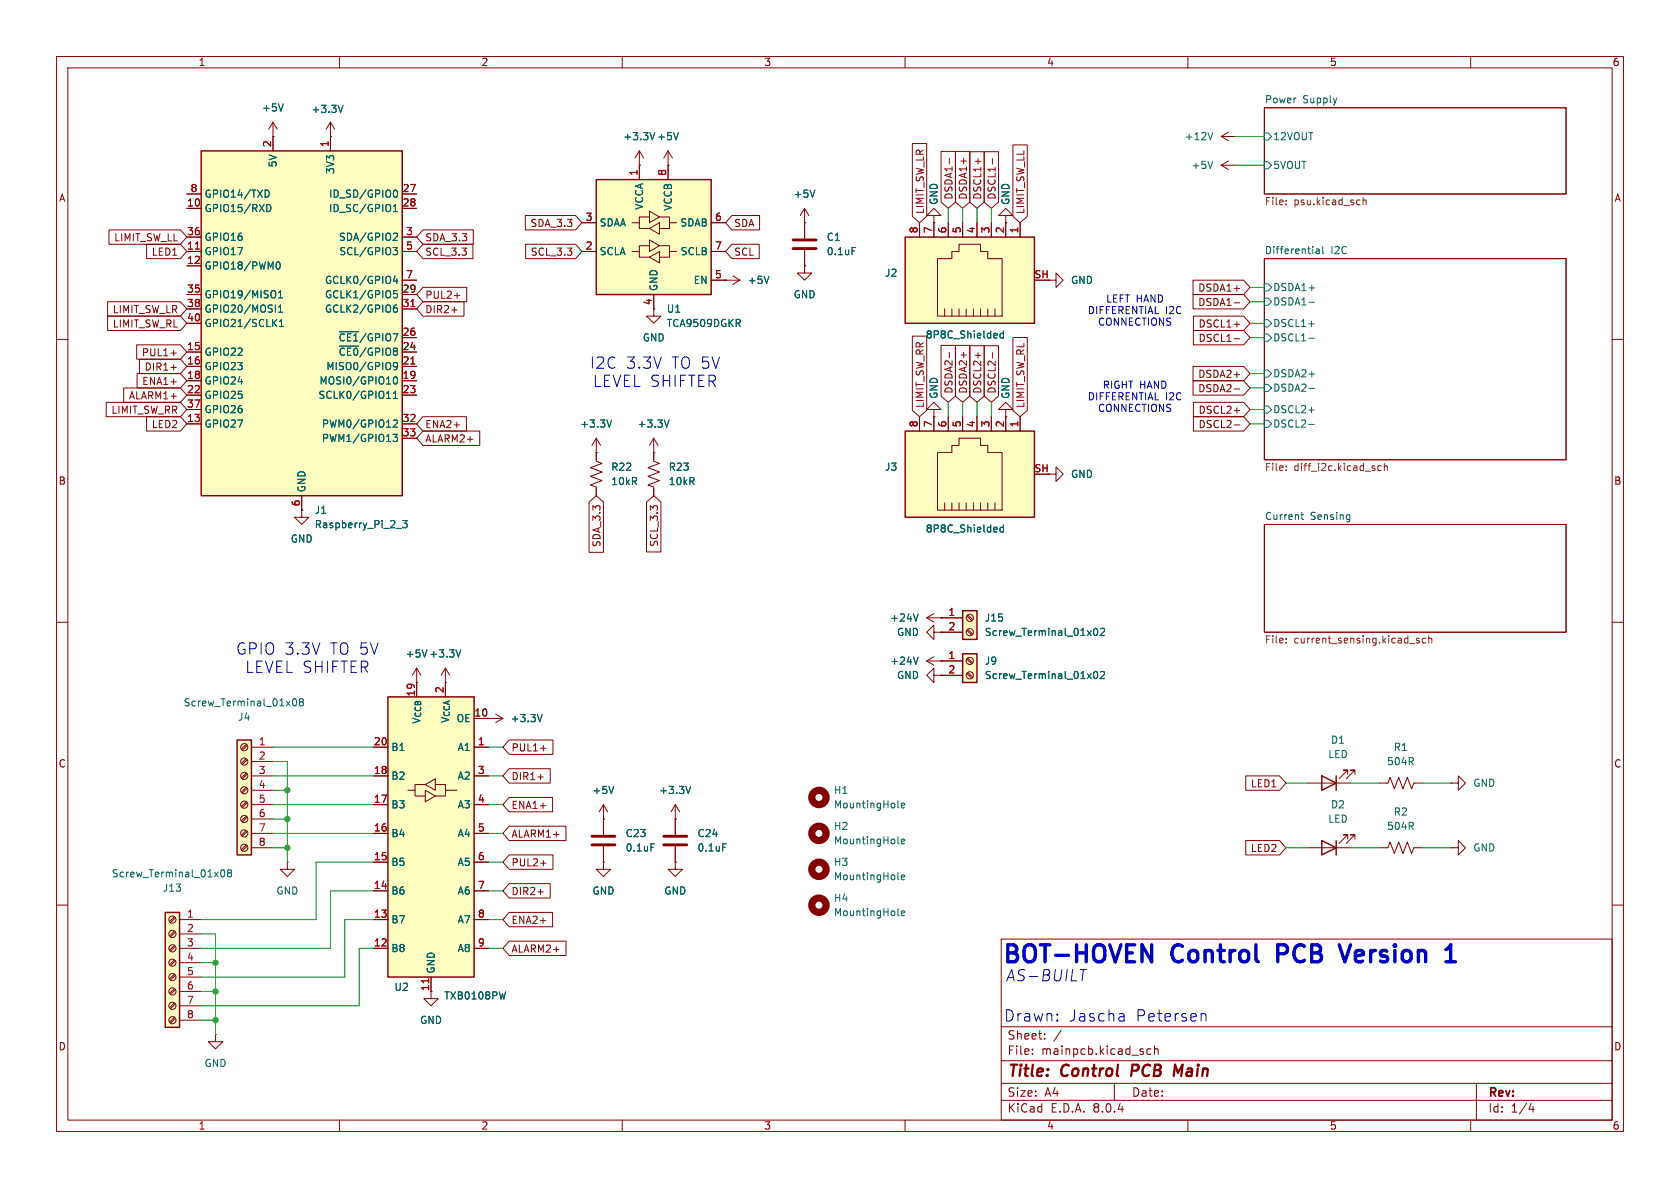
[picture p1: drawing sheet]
<svg xmlns="http://www.w3.org/2000/svg" width="297mm" height="210mm" viewBox="0 0 297 210" stroke-linecap="round" stroke-linejoin="round" font-family="sans-serif">
<g fill="none" stroke="#840000" stroke-width=".18">
<path d="M10 10h277v190h-277zM12 12h273v186h-273zM60 10v2M110 10v2M160 10v2M210 10v2M223.5 19.1h53.4v15.2h-53.4zM260 10v2M113 29.2h.1M113 26.7l-.7 1.2M113 26.7v2.5M113 26.7l.8 1.2"/>
<path d="M142.2 39.4h.1M142.2 36.8v5.4M142.2 36.8l-.7 1.3M142.2 36.8l.8 1.3M10 60h2M115.6 54.6v1.3h1.2l-1.2 1.3-1.3-1.3h1.3M128.3 49.5h.1M128.3 49.5h2.5M129.5 48.8l1.3 .7M130.8 49.5l-1.3 .8M142.2 47v1.3h1.3l-1.3 1.2-1.2-1.2h1.2M142.2 47h.1"/>
<path d="M142.2 44.2v2.8M223.5 45.7h53.4v35.6h-53.4zM285 60h2M165.1 72.4h1.3l-1.3-1.3-1.3 1.3h1.3v1.3M165.1 73.7h.1M177.8 72.4h1.3l-1.3-1.3-1.3 1.3h1.3v1.3M177.8 73.7h.1M105.4 80v1.5l1 .4-2 .8 2 .7-2 .8 2 .8-2 .7 1 .4v1.5M115.6 80v1.5l1 .4-2 .8 2 .7-2 .8 2 .8-2 .7 1 .4v1.5M223.5 92.7h53.4v19.1h-53.4zM10 110h2M285 110h2"/>
<path d="M86.4 127h.1M86.4 127h2.5M87.6 126.2l1.3 .8M88.9 127l-1.3 .8M10 160h2M285 160h2M177 166h108v32h-108zM60 198v2M110 198v2M160 198v2M177 194.5h108M177 191.5h108"/>
<path d="M177 187.5h108M177 181.5h108M182.5 186.3v.1M182.5 185.5v.1M184.7 183.6v.1M184.7 182.8v.1M187.6 182.1l-1.3 2M197 191.5v3M203.5 185.5l-.5-.1-.3 .3v.4l.2 .2h.6M204.1 185.5l.2-.1 .4 .1v.9M204.1 184.9v1.5M210 198v2"/>
<path d="M260 198v2M261 191.5v6.5M270.7 195l-.4 1.1h.9M271 195.6v1"/>
</g>
<path d="M200.2 188.2l-.2 2M207.7 188.2l.5 1.4 .9-1.4" fill="none" stroke="#840000" stroke-width=".4"/>
<g fill="none" stroke="#006464" stroke-width=".18">
<path d="M115.8 23.4l-.5 1.3M144.1 33.6l-.5 1.3M223.5 23.5h.7l.6 .6-.6 .7h-.7zM223.5 28.6h.7l.6 .6-.6 .6h-.7zM135.9 48.8l-.4 1.3M150.6 43.8h.6M223.5 59.1h.7l.6 .6-.6 .6h-.7zM223.5 56.5h.7l.6 .7-.6 .6h-.7zM223.5 50.2h.7l.6 .6-.6 .6h-.7zM223.5 52.7h.7l.6 .6-.6 .7h-.7zM231.4 59.8h.9M231.4 57.2h.9"/>
<path d="M231.4 53.4h1M232.7 44.1h.5v.7M233.2 44.3l-.4 .1-.2 .1 .2 .3h.4M233.8 43.6v1.1l.2 .1M223.5 74.3h.7l.6 .6-.6 .7h-.7zM223.5 71.8h.7l.6 .6-.6 .6h-.7zM223.5 67.9h.7l.6 .7-.6 .6h-.7zM223.5 65.4h.7l.6 .6-.6 .7h-.7zM231.4 75h.9M231.4 72.5h.9M231.4 68.7h1M230 91h.5"/>
<path d="M230.2 90.6v1.1l.3 .1M238.5 91h.1M238.6 91v1l-.1 .2M238.6 91.8h-.1M95.8 126.3l-.4 1.3"/>
</g>
<g fill="none" stroke="#725600" stroke-width=".18">
<path d="M227.4 36.1v.1M227.4 35.4v.1M241 34.9v1.3M241 35.5l.2-.1h.3v.8M227.4 82.4v.1M227.4 83.1v.1M244.2 82.4l-.4-.1-.2 .3 .1 .5h.5M244.7 82.5l.2-.2 .3 .1 .1 .8M244.7 81.9v1.3M227.4 112.9v.1M227.4 113.5v.2M250.9 112.9l-.3-.1-.2 .2 .1 .2 .4 .1v.3h-.5"/>
<path d="M252 112.9l-.3-.1-.3 .3 .2 .5h.4M252.6 112.9l.2-.1 .3 .1v.8M252.6 112.4v1.3"/>
</g>
<path d="M140.2 43.9h4.1M140.2 42.4h4.1" fill="none" stroke="#840000" stroke-width=".51"/>
<path d="M170.2 108h2.5v5h-2.5z" fill="#ffffc2"/>
<path d="M170.2 108h2.5v5h-2.5z" fill="none" stroke="#840000" stroke-width=".25"/>
<g fill="none" stroke="#840000" stroke-width=".18">
<path d="M163.8 109.2h6.4M163.8 109.2l1.3 .8M163.8 116.8l1.3 .8M163.8 116.8h2.6M165.1 119.4v-1.3l-1.3 1.3 1.3 1.3v-1.3h1.3M165.1 111.8v-1.3l-1.3 1.3 1.3 1.2v-1.2h1.3M165.1 108.5l-1.3 .7M165.1 116.1l-1.3 .7M166.4 119.4h.1M166.4 109.2h.1M166.4 116.8h.1M166.4 111.8h.1"/>
<path d="M166.4 111.8h3.8M170.9 111.4l.9 .9M170.9 108.9l.9 .8M171.1 111.3l.9 .8M171.1 108.7l.9 .9"/>
<circle cx="171.4" cy="109.2" r=".63"/>
<circle cx="171.4" cy="111.8" r=".63"/>
</g>
<path d="M162.3 108.5l-.4 1.3M162.3 116.1l-.4 1.3M193.5 111.2l.1-.1a.68 .68 0 0 1 .5 .6 .68 .68 0 0 1-.5 .6l-.1-.1-.2-.3zM194.5 111.2l.5-.1 .3 .3-.8 .9h.8" fill="none" stroke="#006464" stroke-width=".18"/>
<path d="M170.2 115.6h2.5v5.1h-2.5z" fill="#ffffc2"/>
<path d="M170.2 115.6h2.5v5.1h-2.5z" fill="none" stroke="#840000" stroke-width=".25"/>
<g fill="none" stroke="#840000" stroke-width=".18">
<path d="M166.4 116.8h3.8M166.4 119.4h3.8M170.9 119l.9 .9M170.9 116.5l.9 .8M171.1 118.9l.9 .8M171.1 116.3l.9 .9"/>
<circle cx="171.4" cy="119.4" r=".63"/>
<circle cx="171.4" cy="116.8" r=".63"/>
</g>
<path d="M193.5 118.8l.1-.1a.68 .68 0 0 1 .5 .6 .68 .68 0 0 1-.5 .7l-.1-.2-.2-.3zM194.5 118.8l.5-.1 .3 .4-.8 .9h.8" fill="none" stroke="#006464" stroke-width=".18"/>
<path d="M105.4 31.8h20.3v20.3h-20.3z" fill="#ffffc2"/>
<path d="M105.4 31.8h20.3v20.3h-20.3z" fill="none" stroke="#840000" stroke-width=".25"/>
<g fill="none" stroke="#840000" stroke-width=".18">
<path d="M102.9 39.4h2.5M111.8 39.4h1.2v1h1.8M113 29.2v2.6M114.8 38.4h-1.8v1M114.8 37.3l1.8 1.1-1.8 1zM116.6 38.4h1.8v1h1.2M118.1 29.2v2.6M118.4 39.4v1h-1.8M125.7 39.4h2.6M102.9 44.5h2.5M111.8 44.5h1.2v1h1.8M114.8 43.4h-1.8v1.1"/>
<path d="M114.8 42.4l1.8 1-1.8 1.1zM114.8 45.5l1.8-1v2zM114.8 40.4l1.8-1v2zM115.6 52.1v2.5M116.6 43.4h1.8v1.1h1.2M118.4 44.5v1h-1.8M125.7 44.5h2.6M125.7 49.5h2.6M185.4 49.5h1.3v-1.2l1.3 1.2-1.3 1.3v-1.3M106.7 152.4v1.3h1.2l-1.2 1.2-1.3-1.2h1.3M106.7 152.4h.1M106.7 144.8v2.8"/>
<path d="M106.7 149.6v2.8"/>
</g>
<path d="M104.6 149.4h4.1M104.6 147.8h4.1" fill="none" stroke="#840000" stroke-width=".51"/>
<path d="M115.1 149.2h.6" fill="none" stroke="#006464" stroke-width=".18"/>
<path d="M160 41.9h22.9v15.3h-22.9z" fill="#ffffc2"/>
<g fill="none" stroke="#840000" stroke-width=".18">
<path d="M118.1 29.2h.1M118.1 26.7l-.8 1.2M118.1 26.7v2.5M118.1 26.7l.8 1.2M162.6 39.4v2.5M165.1 39.4v2.5M167.6 39.4v2.5M170.2 39.4v2.5M172.7 39.4v2.5M175.3 39.4v2.5M177.8 39.4v2.5M180.3 39.4v2.5"/>
<path d="M165.7 45.7h2.6v-1.2h1.2v-1.3h3.9v1.3h1.2v1.2h2.6v10.2h-11.5zM167 54.6v1.3M168.3 54.6v1.3M169.5 54.6v1.3M170.8 54.6v1.3M172.1 54.6v1.3M173.4 54.6v1.3M174.6 54.6v1.3M175.9 54.6v1.3M106.7 144.8h.1M106.7 142.2l-.8 1.3M106.7 142.2v2.6"/>
<path d="M106.7 142.2l.7 1.3M119.4 144.8h.1M119.4 152.4v1.3h1.2l-1.2 1.2-1.3-1.2h1.3M119.4 152.4h.1M119.4 142.2l-.8 1.3M119.4 142.2v2.6M119.4 142.2l.7 1.3"/>
</g>
<path d="M160 41.9h22.9v15.3h-22.9z" fill="none" stroke="#840000" stroke-width=".25"/>
<path d="M119.9 23.4l-.4 1.3M177.4 58.5v1.3M177.4 59l-.4-.1-.2 .3 .1 .5h.5M108.5 139l-.4 1.3M122.1 139l-.4 1.3" fill="none" stroke="#006464" stroke-width=".18"/>
<path d="M160 76.2h22.9v15.2h-22.9z" fill="#ffffc2"/>
<g fill="none" stroke="#840000" stroke-width=".18">
<path d="M162.6 73.7v2.5M165.1 73.7v2.5M167.6 73.7v2.5M170.2 73.7v2.5M172.7 73.7v2.5M175.3 73.7v2.5M177.8 73.7v2.5M180.3 73.7v2.5M165.7 80h2.6v-1.3h1.2v-1.2h3.9v1.2h1.2v1.3h2.6v10.2h-11.5zM167 88.9v1.3M168.3 88.9v1.3M169.5 88.9v1.3"/>
<path d="M170.8 88.9v1.3M172.1 88.9v1.3M173.4 88.9v1.3M174.6 88.9v1.3M175.9 88.9v1.3M185.4 83.8h1.3v-1.2l1.3 1.2-1.3 1.3v-1.3M119.4 144.8v2.8M119.4 149.6v2.8"/>
</g>
<path d="M160 76.2h22.9v15.2h-22.9z" fill="none" stroke="#840000" stroke-width=".25"/>
<path d="M177.4 92.8v1.3M177.4 93.3l-.4-.1-.2 .2 .1 .6h.5M127.8 149.2h.6M158.7 155.3l.2 .2M158.7 142.6l.2 .2M159.3 155.1l.6-.1v-.3h-.4l-.2 .2 .1 .6h.5M159.3 142.4l.6-.1v-.3h-.4l-.2 .2 .1 .6h.5M158.7 161.7l.2 .2M159.3 161.4l.6-.1v-.2l-.4-.1-.2 .2 .1 .6h.5" fill="none" stroke="#006464" stroke-width=".18"/>
<path d="M117.3 149.4h4.1M117.3 147.8h4.1" fill="none" stroke="#840000" stroke-width=".51"/>
<g fill="none" stroke="#840000" stroke-width="1.3">
<circle cx="144.8" cy="153.7" r="1.27"/>
<circle cx="144.8" cy="141" r="1.27"/>
<circle cx="144.8" cy="160" r="1.27"/>
</g>
<path d="M68.6 123.2h15.2v49.5h-15.2z" fill="#ffffc2"/>
<path d="M68.6 123.2h15.2v49.5h-15.2z" fill="none" stroke="#840000" stroke-width=".25"/>
<g fill="none" stroke="#840000" stroke-width=".18">
<path d="M48.3 24.1h.1M48.3 21.6l-.8 1.3M48.3 21.6v2.5M48.3 21.6l.7 1.3M58.4 24.1h.1M58.4 21.6l-.7 1.3M58.4 21.6v2.5M58.4 21.6l.8 1.3M66 132.1h2.6M66 137.2h2.6M73.4 139.7v1h1.8M75.2 138.7h-1.8v1h-1.3"/>
<path d="M75.2 139.7l1.8 1-1.8 1zM75.2 138.7l1.8-1v2zM77 138.7h1.7v1M80.8 139.7h-2.1v1h-1.7M83.8 132.1h2.6M83.8 127h2.6M83.8 137.2h2.6M66 157.5h2.6M66 152.4h2.6M66 147.3h2.6M66 142.2h2.6M83.8 157.5h2.6"/>
<path d="M83.8 152.4h2.6M83.8 147.3h2.6M83.8 142.2h2.6M66 167.6h2.6M66 162.6h2.6M76.2 172.7v2.6M83.8 167.6h2.6M83.8 162.6h2.6"/>
</g>
<path d="M75.8 173v.7" fill="none" stroke="#a90000" stroke-width=".18"/>
<path d="M50.1 18.4l-.4 1.2M60.6 18.6l-.4 1.3M158.7 149l.2 .2M159.3 148.7l.6-.1v-.2l-.4-.1-.2 .2 .1 .6h.5M89.4 175.3l-.3 1.3" fill="none" stroke="#006464" stroke-width=".18"/>
<circle cx="144.8" cy="147.3" r="1.27" fill="none" stroke="#840000" stroke-width="1.3"/>
<path d="M35.6 26.7h35.5v60.9h-35.5z" fill="#ffffc2"/>
<path d="M35.6 26.7h35.5v60.9h-35.5z" fill="none" stroke="#840000" stroke-width=".25"/>
<g fill="none" stroke="#840000" stroke-width=".18">
<path d="M33 36.8h2.6M33 34.3h2.6M48.3 24.1v2.6M58.4 24.1v2.6M71.1 36.8h2.6M71.1 34.3h2.6M165.1 38.1h1.3l-1.3-1.3-1.3 1.3h1.3v1.3M165.1 39.4h.1M177.8 38.1h1.3l-1.3-1.3-1.3 1.3h1.3v1.3M177.8 39.4h.1M215.9 24.1l1.3 .8M215.9 24.1h2.5"/>
<path d="M215.9 29.2l1.3 .8M215.9 29.2h2.5M217.2 23.4l-1.3 .7M217.2 28.4l-1.3 .8M218.4 24.1h.1M218.4 29.2h.1M33 44.5h2.6M33 47h2.6M33 52.1h2.6M33 41.9h2.6M33 54.6h2.6M33 57.2h2.6"/>
<path d="M71.1 44.5h2.6M71.1 59.7h2.6M71.1 52.1h2.6M71.1 41.9h2.6M71.1 54.6h2.6M71.1 49.5h2.6M33 74.9h2.6M33 62.2h2.6M33 64.8h2.6M33 67.3h2.6M33 69.9h2.6M33 72.4h2.6"/>
<path d="M71.1 74.9h2.6M71.1 62.2h2.6M71.1 64.8h2.6M71.1 67.3h2.6M71.1 69.9h2.6M71.1 77.5h2.6M53.3 90.2v1.2h1.3l-1.3 1.3-1.2-1.3h1.2M53.3 90.2h.1M53.3 87.6v2.6"/>
</g>
<g fill="none" stroke="#006464" stroke-width=".18">
<path d="M46.9 33.6a.64 .64 0 0 1 .7 .6 .64 .64 0 0 1-.7 .7M47.2 36.1a.64 .64 0 0 1 .7 .7 .64 .64 0 0 1-.7 .6M69.5 37.4h.8M69.5 36.5l.4-.4v1.3M69.7 33.7l.1-.1a.68 .68 0 0 1 .5 .6 .68 .68 0 0 1-.5 .7l-.1-.1M214.4 23.4l-.4 1.3M214.4 28.5l-.4 1.3M48.4 57l.5 .7M48.7 51.6v.9M48.8 46.8l.1-.4 .2-.1a.68 .68 0 0 1 .5 .6 .68 .68 0 0 1-.5 .7l-.2-.2-.1-.3M48.9 56.5l-.7 .7M49.2 52.6h.8"/>
<path d="M49.2 55.2h.8M49.2 51.7l.4-.3v1.2M49.2 54.3l.4-.4v1.3M49.4 57.7h.7M49.4 56.8l.4-.3v1.2M60 58.6h3.4M69.5 43.8h.8l-.5 .4 .4 .2 .1 .4-.3 .2h-.3M69.5 54.6l.3-.2 .3 .1 .2 .1v.3l-.3 .3-.3-.1-.2-.2M69.7 41.2l.4 .1 .2 .3-.8 .9h.8M69.8 48.8l-.3 .9h.8M70.1 53.9l-.3 .1-.3 .5M70.1 49.3v.8"/>
<path d="M70.2 51.4h-.6l-.1 .6 .2-.1h.4l.2 .2-.1 .4-.2 .1-.5-.1M60 61.2h3.4M68.3 70.4h.8M69.5 76.8h.8l-.5 .5 .4 .1v.5l-.2 .1h-.5M69.5 74.4l.5-.2 .3 .4-.8 .9h.8M69.5 70.4h.8M69.5 69.5l.4-.3v1.2M69.7 66.7l.1-.1a.68 .68 0 0 1 .5 .7 .68 .68 0 0 1-.5 .6l-.1-.1-.2-.4zM70.3 64.6l-.3 .3-.3-.1-.2-.2 .2-.5h.3l.2 .1a.84 .84 0 0 1-.3 1.1h-.2M70 93.4h1M71.2 92h.8l-.4 .5 .3 .1v.6l-.2 .1-.5-.1"/>
</g>
<path d="M34.5 44h.8M72.6 54.2h.8M72.6 64.4h.8" fill="none" stroke="#a90000" stroke-width=".18"/>
<path d="M29.2 161.3h2.5v20.3h-2.5z" fill="#ffffc2"/>
<path d="M233.7 137.2l2.5 1.2-2.5 1.3zM236.2 137.2v2.5M233.7 148.6l2.5 1.3-2.5 1.2zM236.2 148.6v2.5M29.2 161.3h2.5v20.3h-2.5z" fill="none" stroke="#840000" stroke-width=".25"/>
<g fill="none" stroke="#840000" stroke-width=".18">
<path d="M73.7 118.1l-.8 1.3M73.7 118.1v2.6M73.7 118.1l.7 1.3M78.7 118.1l-.7 1.3M78.7 118.1v2.6M78.7 118.1l.8 1.3M231.1 138.4h7.7M238.3 136.9v-.8h-.8h.8l-1.6 1.6M239.5 136.9v-.8h-.7h.7l-1.5 1.6M243.8 138.4h1.6l.3-1 .8 2 .8-2 .7 2 .8-2 .8 2 .3-1h1.6M256.5 138.4h1.3v-1.2l1.3 1.2-1.3 1.3v-1.3M256.5 138.4h.1"/>
<path d="M50.8 152.4v1.3h1.3l-1.3 1.2-1.3-1.2h1.3M50.8 152.4h.1M231.1 149.9h7.7M238.3 148.3v-.7h-.8h.8l-1.6 1.5M239.5 148.3v-.7h-.7h.7l-1.5 1.5M243.8 149.9h1.6l.3-1.1 .8 2.1 .8-2.1 .7 2.1 .8-2.1 .8 2.1 .3-1h1.6M256.5 149.9h1.3v-1.3l1.3 1.3-1.3 1.2v-1.2M256.5 149.9h.1M30.8 179.8l-.8 .9M30.8 177.3l-.8 .8M30.8 174.8l-.8 .8M30.8 172.2l-.8 .9"/>
<path d="M30.8 169.7l-.8 .8M30.8 167.1l-.8 .9M30.8 164.6l-.8 .8M30.8 162.1l-.8 .8M31 177.5l-.9 .8M31 174.9l-.9 .9M31 172.4l-.9 .8M31 169.8l-.9 .9M31 167.3l-.9 .8M31 164.8l-.9 .8M31 162.2l-.9 .9M31.7 162.6h3.9"/>
<path d="M31.7 165.1h3.9M31.7 167.6h3.9M31.7 170.2h3.9M31.7 172.7h3.9M31.7 175.3h3.9M31.7 177.8h3.9M31 180l-.9 .8M31.7 180.3h3.9M38.1 182.9v1.3h1.3l-1.3 1.2-1.3-1.2h1.3M38.1 182.9h.1"/>
<circle cx="30.5" cy="162.6" r=".63"/>
<circle cx="30.5" cy="165.1" r=".63"/>
<circle cx="30.5" cy="172.7" r=".63"/>
<circle cx="30.5" cy="170.2" r=".63"/>
<circle cx="30.5" cy="177.8" r=".63"/>
<circle cx="30.5" cy="175.3" r=".63"/>
<circle cx="30.5" cy="167.6" r=".63"/>
<circle cx="30.5" cy="180.3" r=".63"/>
</g>
<path d="M81.5 114.9l-.5 1.2M39.2 153.8l.1-.1a.68 .68 0 0 1 .4 .7 .68 .68 0 0 1-.4 .6 .84 .84 0 0 1-.1-1.2zM40.5 154.3l-.3-.3 .3-.3h.2l.2 .3-.2 .3M40.5 154.3l-.3 .2 .1 .4 .2 .1h.3l.1-.2v-.3l-.2-.2M40.5 154.3h.2" fill="none" stroke="#006464" stroke-width=".18"/>
<path d="M41.9 130.8h2.5v20.3h-2.5z" fill="#ffffc2"/>
<path d="M41.9 130.8h2.5v20.3h-2.5z" fill="none" stroke="#840000" stroke-width=".25"/>
<g fill="none" stroke="#840000" stroke-width=".18">
<path d="M33 36.8h2.6M33 34.3h2.6M48.3 24.1h.1M48.3 24.1v2.6M58.4 24.1h.1M58.4 24.1v2.6M71.1 36.8h2.6M71.1 34.3h2.6M92.9 38.1h8.9l1.1 1.3-1.1 1.2h-8.9zM102.9 39.4h2.5M113 29.2h.1M113 29.2v2.6"/>
<path d="M118.1 29.2h.1M118.1 29.2v2.6M125.7 39.4h2.6M129.4 38.1h4.9v2.5h-4.9l-1.1-1.2zM142.2 39.4h.1M142.2 39.4v2.8M161.3 25.4h2.5v12.9l-1.2 1.1-1.3-1.1zM162.6 39.4v2.5M165.1 39.4h.1M165.1 39.4v2.5M166.4 26.8h2.5v8.9l-1.3 1.1-1.2-1.1zM167.6 39.4v2.5"/>
<path d="M167.8 28v1M168.9 26.8h2.6v8.9l-1.3 1.1-1.3-1.1zM170.2 39.4v2.5M171.4 26.8h2.6v8.9l-1.3 1.1-1.3-1.1zM172.7 39.4v2.5M172.9 28v1M174 26.8h2.5v8.9l-1.2 1.1-1.3-1.1zM175.3 39.4v2.5M175.4 28v1M177.8 39.4h.1M177.8 39.4v2.5M179.1 25.6h2.5v12.7l-1.3 1.1-1.2-1.1z"/>
<path d="M180.3 39.4v2.5M19 55.9h12.9l1.1 1.3-1.1 1.2h-12.9zM19 53.3h12.9l1.1 1.3-1.1 1.3h-12.9zM19.3 40.6h12.6l1.1 1.3-1.1 1.3h-12.6zM25.9 43.2h6l1.1 1.3-1.1 1.2h-6zM33 44.5h2.6M33 47h2.6M33 52.1h2.6M33 41.9h2.6M33 54.6h2.6M33 57.2h2.6M71.1 44.5h2.6"/>
<path d="M71.1 49.5h2.6M71.1 59.7h2.6M71.1 52.1h2.6M71.1 41.9h2.6M71.1 54.6h2.6M74.8 53.3h7.2v2.6h-7.2l-1.1-1.3zM74.8 43.2h8.8v2.5h-8.8l-1.1-1.2zM74.8 40.6h8.9v2.6h-8.9l-1.1-1.3zM74.8 50.8h7.7v2.5h-7.7l-1.1-1.2zM79.8 54.8h1M80.3 52.3h1M92.9 43.2h8.9l1.1 1.3-1.1 1.2h-8.9z"/>
<path d="M102.9 44.5h2.5M115.6 52.1v2.5M125.7 44.5h2.6M125.7 49.5h2.6M128.3 49.5h.1M129.4 43.2h4.8v2.5h-4.8l-1.1-1.2zM142.2 47h.1M142.2 44.2v2.8M161.3 59.4h2.5v13.1l-1.2 1.2-1.3-1.2zM179.1 59.7h2.5v12.8l-1.3 1.2-1.2-1.2zM210.9 49.5h9l1.1 1.3-1.1 1.3h-9zM210.9 52.1h9l1.1 1.2-1.1 1.3h-9z"/>
<path d="M211 55.9h8.9l1.1 1.3-1.1 1.2h-8.9zM211 58.4h8.9l1.1 1.3-1.1 1.3h-8.9zM218.2 57.3h.9M218.2 53.5h.9M218.2 59.9h.9M18.8 71.1h13.1l1.1 1.3-1.1 1.3h-13.1zM21.9 68.6h10l1.1 1.3-1.1 1.2h-10zM24.2 61h7.7l1.1 1.2-1.1 1.3h-7.7zM24.2 66h7.7l1.1 1.3-1.1 1.3h-7.7zM24.6 63.5h7.3l1.1 1.3-1.1 1.2h-7.3zM25.9 73.7h6l1.1 1.2-1.1 1.3h-6zM30.2 62.4h1"/>
<path d="M30.2 65h1M33 74.9h2.6M33 62.2h2.6M33 64.8h2.6M33 67.3h2.6M33 69.9h2.6M33 72.4h2.6M71.1 74.9h2.6M71.1 62.2h2.6M71.1 64.8h2.6M71.1 67.3h2.6M71.1 69.9h2.6"/>
<path d="M71.1 77.5h2.6M74.8 76.2h10v2.5h-10l-1.1-1.2zM74.8 73.7h7.7v2.5h-7.7l-1.1-1.3zM105.4 77.5l-.8 1.2M105.4 77.5v3.8M105.4 77.5l.8 1.2M115.6 77.5l-.8 1.2M115.6 77.5v3.8M115.6 77.5l.7 1.2M162.6 73.7v2.5M165.1 73.7h.1M165.1 73.7v2.5"/>
<path d="M166.4 61.1h2.5v8.9l-1.3 1.1-1.2-1.1zM167.6 73.7v2.5M167.8 62.3v.9M168.9 61.1h2.6v8.9l-1.3 1.1-1.3-1.1zM170.2 73.7v2.5M171.4 61.1h2.6v8.9l-1.3 1.1-1.3-1.1zM172.7 73.7v2.5M172.9 62.3v1M174 61.1h2.5v8.9l-1.2 1.1-1.3-1.1zM175.3 73.7v2.5M175.4 62.3v1M177.8 73.7h.1"/>
<path d="M177.8 73.7v2.5M180.3 73.7v2.5M210.9 64.8h9l1.1 1.2-1.1 1.3h-9zM210.9 67.3h9l1.1 1.3-1.1 1.3h-9zM211 71.1h8.9l1.1 1.3-1.1 1.3h-8.9zM211 73.7h8.9l1.1 1.2-1.1 1.3h-8.9zM218.2 68.8h.9M218.2 72.6h.9M218.2 75.1h.9M53.3 90.2h.1M53.3 87.6v2.6M104.1 88.7l1.3-1.1 1.3 1.1v8.9h-2.6z"/>
<path d="M105.4 80h.1M105.4 86.4v1.2M114.3 88.7l1.3-1.1 1.2 1.1v8.9h-2.5zM115.6 80h.1M115.6 86.4v1.2M166.4 119.4h.1M166.4 109.2h.1M166.4 116.8h.1M166.4 111.8h.1M166.4 109.2h3.8M166.4 111.8h3.8M166.4 116.8h3.8"/>
<path d="M166.4 119.4h3.8M43.5 139.2l-.8 .8M43.5 136.7l-.8 .8M43.5 134.1l-.8 .9M43.5 131.6l-.8 .8M43.7 139.4l-.9 .8M43.7 136.8l-.9 .9M43.7 134.3l-.9 .8M43.7 131.7l-.9 .9M44.4 132.1h3.9M44.4 134.6h3.9M44.4 137.2h3.9"/>
<path d="M44.4 139.7h3.9M66 132.1h2.6M66 137.2h2.6M83.8 132.1h2.6M83.8 137.2h2.6M83.8 127h2.6M86.4 127h.1M90 135.9h7.3v2.5h-7.3l-1.1-1.2zM90 130.8h7.8v2.6h-7.8l-1.1-1.3zM95.1 137.3h1M95.6 132.3h.9M220.2 137.2h6l1.1 1.2-1.1 1.3h-6z"/>
<path d="M43.5 149.4l-.8 .8M43.5 146.8l-.8 .9M43.5 144.3l-.8 .8M43.5 141.7l-.8 .9M43.7 149.5l-.9 .9M43.7 147l-.9 .8M43.7 144.4l-.9 .9M43.7 141.9l-.9 .8M44.4 142.2h3.9M44.4 144.8h3.9M44.4 147.3h3.9M44.4 149.9h3.9"/>
<path d="M66 142.2h2.6M66 147.3h2.6M66 157.5h2.6M66 152.4h2.6M83.8 142.2h2.6M83.8 147.3h2.6M83.8 157.5h2.6M83.8 152.4h2.6M90 146h10.1v2.6h-10.1l-1.1-1.3zM90 151.1h7.8v2.6h-7.8l-1.1-1.3zM90 156.2h7.3v2.6h-7.3l-1.1-1.3zM90 141h7.7v2.5h-7.7l-1.1-1.3z"/>
<path d="M95.1 157.7h1M95.6 152.6h.9M106.7 152.4h.1M106.7 144.8h.1M106.7 144.8v2.8M106.7 149.6v2.8M119.4 144.8h.1M119.4 152.4h.1M119.4 144.8v2.8M119.4 149.6v2.8M220.2 148.6h6l1.1 1.3-1.1 1.2h-6zM66 167.6h2.6"/>
<path d="M66 162.6h2.6M76.2 172.7v3.8h1.3l-1.3 1.3-1.3-1.3h1.3M83.8 167.6h2.6M83.8 162.6h2.6M90 166.4h10.1v2.5h-10.1l-1.1-1.3zM90 161.3h7.7v2.5h-7.7l-1.1-1.2z"/>
<circle cx="43.2" cy="139.7" r=".63"/>
<circle cx="43.2" cy="134.6" r=".63"/>
<circle cx="43.2" cy="137.2" r=".63"/>
<circle cx="43.2" cy="132.1" r=".63"/>
<circle cx="43.2" cy="142.2" r=".63"/>
<circle cx="43.2" cy="144.8" r=".63"/>
<circle cx="43.2" cy="147.3" r=".63"/>
<circle cx="43.2" cy="149.9" r=".63"/>
</g>
<g fill="none" stroke="#006464" stroke-width=".18">
<path d="M50.1 18.4l-.4 1.2M60.6 18.6l-.4 1.3M46.9 33.6a.64 .64 0 0 1 .7 .6 .64 .64 0 0 1-.7 .7M47.2 36.1a.64 .64 0 0 1 .7 .7 .64 .64 0 0 1-.7 .6M69.5 37.4h.8M69.5 36.5l.4-.4v1.3M69.7 33.7l.1-.1a.68 .68 0 0 1 .5 .6 .68 .68 0 0 1-.5 .7l-.1-.1M115.8 23.4l-.5 1.3M119.9 23.4l-.4 1.3M144.1 33.6l-.5 1.3M48.4 57l.5 .7M48.7 51.6v.9"/>
<path d="M48.8 46.8l.1-.4 .2-.1a.68 .68 0 0 1 .5 .6 .68 .68 0 0 1-.5 .7l-.2-.2-.1-.3M48.9 56.5l-.7 .7M49.2 52.6h.8M49.2 55.2h.8M49.2 51.7l.4-.3v1.2M49.2 54.3l.4-.4v1.3M49.4 57.7h.7M49.4 56.8l.4-.3v1.2M60 58.6h3.4M69.5 43.8h.8l-.5 .4 .4 .2 .1 .4-.3 .2h-.3M69.5 54.6l.3-.2 .3 .1 .2 .1v.3l-.3 .3-.3-.1-.2-.2M69.7 41.2l.4 .1 .2 .3-.8 .9h.8"/>
<path d="M69.8 48.8l-.3 .9h.8M70.1 53.9l-.3 .1-.3 .5M70.1 49.3v.8M70.2 51.4h-.6l-.1 .6 .2-.1h.4l.2 .2-.1 .4-.2 .1-.5-.1M135.9 48.8l-.4 1.3M150.6 43.8h.6M177.4 58.5v1.3M177.4 59l-.4-.1-.2 .3 .1 .5h.5M60 61.2h3.4M68.3 70.4h.8M69.5 76.8h.8l-.5 .5 .4 .1v.5l-.2 .1h-.5M69.5 74.4l.5-.2 .3 .4-.8 .9h.8"/>
<path d="M69.5 70.4h.8M69.5 69.5l.4-.3v1.2M69.7 66.7l.1-.1a.68 .68 0 0 1 .5 .7 .68 .68 0 0 1-.5 .6l-.1-.1-.2-.4zM70.3 64.6l-.3 .3-.3-.1-.2-.2 .2-.5h.3l.2 .1a.84 .84 0 0 1-.3 1.1h-.2M108.1 74.2l-.4 1.3M118.3 74.2l-.4 1.3M70 93.4h1M71.2 92h.8l-.4 .5 .3 .1v.6l-.2 .1-.5-.1M177.4 92.8v1.3M177.4 93.3l-.4-.1-.2 .2 .1 .6h.5M81.5 114.9l-.5 1.2M162.3 108.5l-.4 1.3"/>
<path d="M162.3 116.1l-.4 1.3M193.5 111.2l.1-.1a.68 .68 0 0 1 .5 .6 .68 .68 0 0 1-.5 .6l-.1-.1-.2-.3zM193.5 118.8l.1-.1a.68 .68 0 0 1 .5 .6 .68 .68 0 0 1-.5 .7l-.1-.2-.2-.3zM194.5 111.2l.5-.1 .3 .3-.8 .9h.8M194.5 118.8l.5-.1 .3 .4-.8 .9h.8M51.9 123.6l.1-.1a.68 .68 0 0 1 .4 .7 .68 .68 0 0 1-.4 .6 .84 .84 0 0 1-.1-1.2zM53.2 124.1l-.3-.3 .3-.3h.2l.2 .3-.2 .3M53.2 124.1l-.3 .2 .1 .4 .2 .1 .3-.1 .1-.2v-.2l-.2-.2M53.2 124.1h.2M95.8 126.3l-.4 1.3M108.5 139l-.4 1.3M122.1 139l-.4 1.3"/>
<path d="M115.1 149.2h.6M127.8 149.2h.6M89.4 175.3l-.3 1.3"/>
</g>
<path d="M198.6 179.3l.1 1.2M198.7 179.6l-.2 .1M212.6 179.2l.5 .1 .1 .2v1M198.7 180.4l-.2 .1" fill="none" stroke="#0000c2" stroke-width=".18"/>
<path d="M201.9 167l1.7 3v-3M236.7 167l1 3 1-3M255.6 170h1.7M255.9 167.7l.6-.7v3" fill="none" stroke="#0000c2" stroke-width=".6"/>
<g fill="none" stroke="#009600" stroke-width=".18">
<path d="M167.6 36.8v2.6M170.2 36.8v2.6M172.7 36.8v2.6M175.3 36.8v2.6M218.4 24.1h5.1M218.4 29.2h5.1M221 50.8h2.5M221 53.3h2.5M221 59.7h2.5M221 57.2h2.5M167.6 71.1v2.6M170.2 71.1v2.6"/>
<path d="M172.7 71.1v2.6M175.3 71.1v2.6M221 66h2.5M221 68.6h2.5M221 74.9h2.5M221 72.4h2.5M48.3 137.2h17.7M48.3 134.6h2.5v17.8M48.3 139.7h2.5M48.3 132.1h17.7M86.4 137.2h2.5M86.4 132.1h2.5"/>
<path d="M227.3 138.4h3.8M238.8 138.4h5M251.5 138.4h5M48.3 144.8h2.5M48.3 142.2h17.7M48.3 147.3h17.7M48.3 149.9h2.5M66 157.5h-7.6v10.1h-22.8M66 152.4h-10.1v10.2h-20.3M86.4 157.5h2.5M86.4 152.4h2.5M86.4 142.2h2.5"/>
<path d="M86.4 147.3h2.5M227.3 149.9h3.8M238.8 149.9h5M251.5 149.9h5M35.6 165.1h2.5v17.8M35.6 175.3h2.5M35.6 170.2h2.5M66 167.6h-2.5v10.2h-27.9M66 162.6h-5v10.1h-25.4M86.4 167.6h2.5M86.4 162.6h2.5M35.6 180.3h2.5"/>
</g>
<path d="M34.5 44h.8M72.6 54.2h.8M72.6 64.4h.8M75.8 173v.7" fill="none" stroke="#a90000" stroke-width=".18"/>
<g fill="#009600" stroke="#009600" stroke-width=".18">
<circle cx="50.8" cy="149.9" r=".46"/>
<circle cx="38.1" cy="175.3" r=".46"/>
<circle cx="38.1" cy="180.3" r=".46"/>
<circle cx="38.1" cy="170.2" r=".46"/>
<circle cx="50.8" cy="139.7" r=".46"/>
<circle cx="50.8" cy="144.8" r=".46"/>
</g>
<g font-size="4.2" fill="#0000c2">
<text x="176.9" y="171.1">BOT-HOVEN</text>
<text x="207.2" y="171.1">Control</text>
<text x="227" y="171.1">PCB</text>
<text x="239.5" y="171.1">Version</text>
</g>
<g font-size="2.8" fill="#0000c2">
<text x="104.2" y="65.4">I2C</text>
<text x="110.7" y="65.4">3.3V</text>
<text x="118.7" y="65.4">TO 5V</text>
<text x="104.7" y="68.6">LEVEL SHIFTER</text>
<text x="41.7" y="116">GPIO 3.3V</text>
<text x="43.3" y="119.2">LEVEL SHIFTER</text>
<text x="58.3" y="116">TO 5V</text>
<text x="177.7" y="173.7">AS-BUILT</text>
<text x="177.5" y="180.8">Drawn:</text>
<text x="188.9" y="180.8">Jascha</text>
<text x="200.8" y="180.8">Petersen</text>
</g>
<g font-size="2.8" fill="#840000">
<text x="178" y="190.9">Title:</text>
<text x="187.7" y="190.9">Control</text>
<text x="200.8" y="190.9">PCB</text>
<text x="209.2" y="190.9">Main</text>
</g>
<g font-size="2.1" fill="#840000">
<text x="178" y="184">Sheet:</text>
<text x="178" y="186.7">File:</text>
<text x="184.1" y="186.7">mainpcb.kicad_sch</text>
<text x="178" y="196.9">KiCad</text>
<text x="178" y="194.1">Size:</text>
<text x="184.7" y="194.1">A4</text>
<text x="185.7" y="196.9">E.D.A.</text>
<text x="193.3" y="196.9">8.0.4</text>
<text x="200" y="194.1">Date:</text>
<text x="263" y="194.3">Rev:</text>
<text x="263" y="196.9">Id:</text>
<text x="267.1" y="196.9">1/4</text>
</g>
<g font-size="1.8" fill="#840000">
<text x="35" y="11.9">1</text>
<text x="85" y="11.9">2</text>
<text x="135" y="11.9">3</text>
<text x="185" y="11.9">4</text>
<text x="235" y="11.9">5</text>
<text x="285" y="11.9">6</text>
<text x="10.3" y="35.9">A</text>
<text x="168.6" y="35.4" transform="rotate(-90 168.6 35.4)">DSDA1-</text>
<text x="171.1" y="35.4" transform="rotate(-90 171.1 35.4)">DSDA1+</text>
<text x="173.7" y="35.4" transform="rotate(-90 173.7 35.4)">DSCL1+</text>
<text x="176.2" y="35.4" transform="rotate(-90 176.2 35.4)">DSCL1-</text>
<text x="285.3" y="35.9">A</text>
<text x="93.7" y="40.3">SDA_3.3</text>
<text x="129.7" y="40.3">SDA</text>
<text x="163.5" y="37.9" transform="rotate(-90 163.5 37.9)">LIMIT_SW_LR</text>
<text x="181.3" y="37.9" transform="rotate(-90 181.3 37.9)">LIMIT_SW_LL</text>
<text x="20.1" y="42.9">LIMIT_SW_LL</text>
<text x="26.7" y="45.4">LED1</text>
<text x="75.1" y="45.4">SCL_3.3</text>
<text x="75.1" y="42.9">SDA_3.3</text>
<text x="93.7" y="45.4">SCL_3.3</text>
<text x="129.7" y="45.4">SCL</text>
<text x="75.1" y="53">PUL2+</text>
<text x="211.7" y="51.8">DSDA1+</text>
<text x="19.8" y="58.1">LIMIT_SW_RL</text>
<text x="19.8" y="55.6">LIMIT_SW_LR</text>
<text x="75.1" y="55.6">DIR2+</text>
<text x="211.7" y="54.3">DSDA1-</text>
<text x="211.8" y="58.1">DSCL1+</text>
<text x="25" y="63.2">PUL1+</text>
<text x="25.5" y="65.7">DIR1+</text>
<text x="211.8" y="60.6">DSCL1-</text>
<text x="22.7" y="70.8">ALARM1+</text>
<text x="25" y="68.3">ENA1+</text>
<text x="168.6" y="69.7" transform="rotate(-90 168.6 69.7)">DSDA2-</text>
<text x="171.1" y="69.7" transform="rotate(-90 171.1 69.7)">DSDA2+</text>
<text x="173.7" y="69.7" transform="rotate(-90 173.7 69.7)">DSCL2+</text>
<text x="176.2" y="69.7" transform="rotate(-90 176.2 69.7)">DSCL2-</text>
<text x="211.7" y="67">DSDA2+</text>
<text x="211.7" y="69.5">DSDA2-</text>
<text x="19.6" y="73.3">LIMIT_SW_RR</text>
<text x="26.7" y="75.9">LED2</text>
<text x="75.1" y="75.9">ENA2+</text>
<text x="163.5" y="72.2" transform="rotate(-90 163.5 72.2)">LIMIT_SW_RR</text>
<text x="181.3" y="72.2" transform="rotate(-90 181.3 72.2)">LIMIT_SW_RL</text>
<text x="211.8" y="73.3">DSCL2+</text>
<text x="211.8" y="75.9">DSCL2-</text>
<text x="75.1" y="78.4">ALARM2+</text>
<text x="182.8" y="83.6">SH</text>
<text x="10.3" y="85.9">B</text>
<text x="285.3" y="85.9">B</text>
<text x="106.4" y="96.8" transform="rotate(-90 106.4 96.8)">SDA_3.3</text>
<text x="116.5" y="96.8" transform="rotate(-90 116.5 96.8)">SCL_3.3</text>
<text x="74.5" y="128.1" transform="rotate(-90 74.5 128.1)">V_{CCB}</text>
<text x="79.6" y="127.9" transform="rotate(-90 79.6 127.9)">V_{CCA}</text>
<text x="10.3" y="135.9">C</text>
<text x="90.3" y="133">PUL1+</text>
<text x="285.3" y="135.9">C</text>
<text x="90.3" y="143.2">ENA1+</text>
<text x="90.3" y="138.1">DIR1+</text>
<text x="221" y="139.4">LED1</text>
<text x="90.3" y="148.3">ALARM1+</text>
<text x="90.3" y="153.4">PUL2+</text>
<text x="221" y="150.8">LED2</text>
<text x="90.3" y="158.4">DIR2+</text>
<text x="90.3" y="163.5">ENA2+</text>
<text x="90.3" y="168.6">ALARM2+</text>
<text x="75.9" y="175.3" transform="rotate(-90 75.9 175.3)">11</text>
<text x="10.3" y="185.9">D</text>
<text x="285.3" y="185.9">D</text>
<text x="35" y="199.9">1</text>
<text x="85" y="199.9">2</text>
<text x="135" y="199.9">3</text>
<text x="185" y="199.9">4</text>
<text x="235" y="199.9">5</text>
<text x="285" y="199.9">6</text>
</g>
<g font-size="1.8" fill="#006464">
<text x="46.2" y="19.9">+5V</text>
<text x="55" y="20.2">+3.3V</text>
<text x="223.5" y="18.3">Power</text>
<text x="230.3" y="18.3">Supply</text>
<text x="49.1" y="29.7" transform="rotate(-90 49.1 29.7)">5V</text>
<text x="110.1" y="25">+3.3V</text>
<text x="116.1" y="25">+5V</text>
<text x="209.3" y="25">+12V</text>
<text x="225" y="25">12VOUT</text>
<text x="36.1" y="35.2">GPIO14/TXD</text>
<text x="58.1" y="35.2">ID_SD/GPIO0</text>
<text x="59.3" y="30.9" transform="rotate(-90 59.3 30.9)">3V3</text>
<text x="140.2" y="35.2">+5V</text>
<text x="210.5" y="30.1">+5V</text>
<text x="225" y="30.1">5VOUT</text>
<text x="36.1" y="37.7">GPIO15/RXD</text>
<text x="58.1" y="37.7">ID_SC/GPIO1</text>
<text x="105.9" y="40.2">SDAA</text>
<text x="113.9" y="37.2" transform="rotate(-90 113.9 37.2)">VCCA</text>
<text x="119" y="37.4" transform="rotate(-90 119 37.4)">VCCB</text>
<text x="120.2" y="40.2">SDAB</text>
<text x="166" y="36.3" transform="rotate(-90 166 36.3)">GND</text>
<text x="178.7" y="36.3" transform="rotate(-90 178.7 36.3)">GND</text>
<text x="36.1" y="45.3">GPIO17</text>
<text x="36.1" y="47.9">GPIO18/PWM0</text>
<text x="36.1" y="42.8">GPIO16</text>
<text x="59.8" y="42.8">SDA/GPIO2</text>
<text x="59.9" y="45.3">SCL/GPIO3</text>
<text x="105.9" y="45.3">SCLA</text>
<text x="120.2" y="45.3">SCLB</text>
<text x="146.1" y="42.8">C1</text>
<text x="146.1" y="45.3">0.1uF</text>
<text x="223.5" y="45">Differential</text>
<text x="235.3" y="45">I2C</text>
<text x="36.1" y="52.9">GPIO19/MISO1</text>
<text x="57.3" y="52.9">GCLK1/GPIO5</text>
<text x="57.3" y="50.4">GCLK0/GPIO4</text>
<text x="116.4" y="51.6" transform="rotate(-90 116.4 51.6)">GND</text>
<text x="122.5" y="50.4">EN</text>
<text x="132.1" y="50.4">+5V</text>
<text x="140.2" y="52.9">GND</text>
<text x="156.4" y="49.1">J2</text>
<text x="189.2" y="50.4">GND</text>
<text x="225" y="51.7">DSDA1+</text>
<text x="36.1" y="55.5">GPIO20/MOSI1</text>
<text x="36.1" y="58">GPIO21/SCLK1</text>
<text x="57.3" y="55.5">GCLK2/GPIO6</text>
<text x="117.8" y="55.5">U1</text>
<text x="117.8" y="58">TCA9509DGKR</text>
<text x="225" y="58">DSCL1+</text>
<text x="225" y="54.2">DSDA1-</text>
<text x="36.1" y="63.1">GPIO22</text>
<text x="36.1" y="65.6">GPIO23</text>
<text x="57.6" y="65.6">MISO0/GPIO9</text>
<text x="59.8" y="63.1">~{CE0}/GPIO8</text>
<text x="59.8" y="60.6">~{CE1}/GPIO7</text>
<text x="113.5" y="60.6">GND</text>
<text x="163.6" y="60">8P8C_Shielded</text>
<text x="225" y="60.6">DSCL1-</text>
<text x="36.1" y="68.2">GPIO24</text>
<text x="36.1" y="70.7">GPIO25</text>
<text x="56.2" y="70.7">SCLK0/GPIO11</text>
<text x="56.4" y="68.2">MOSI0/GPIO10</text>
<text x="166" y="70.6" transform="rotate(-90 166 70.6)">GND</text>
<text x="178.7" y="70.6" transform="rotate(-90 178.7 70.6)">GND</text>
<text x="225" y="69.4">DSDA2-</text>
<text x="225" y="66.9">DSDA2+</text>
<text x="36.1" y="75.8">GPIO27</text>
<text x="36.1" y="73.3">GPIO26</text>
<text x="56.8" y="75.8">PWM0/GPIO12</text>
<text x="102.5" y="75.8">+3.3V</text>
<text x="112.6" y="75.8">+3.3V</text>
<text x="225" y="75.8">DSCL2-</text>
<text x="225" y="73.3">DSCL2+</text>
<text x="56.8" y="78.3">PWM1/GPIO13</text>
<text x="108" y="83.4">R22</text>
<text x="118.1" y="83.4">R23</text>
<text x="156.4" y="83.4">J3</text>
<text x="54.2" y="87.1" transform="rotate(-90 54.2 87.1)">GND</text>
<text x="108" y="86">10kR</text>
<text x="118.1" y="86">10kR</text>
<text x="189.2" y="84.7">GND</text>
<text x="55.5" y="91">J1</text>
<text x="55.5" y="93.6">Raspberry_Pi_2_3</text>
<text x="163.6" y="94.3">8P8C_Shielded</text>
<text x="223.5" y="92">Current</text>
<text x="231.6" y="92">Sensing</text>
<text x="51.3" y="96.1">GND</text>
<text x="157.3" y="110.1">+24V</text>
<text x="158.5" y="112.6">GND</text>
<text x="174" y="110.1">J15</text>
<text x="174" y="112.6">Screw_Terminal_01x02</text>
<text x="71.6" y="116.4">+5V +3.3V</text>
<text x="157.3" y="117.7">+24V</text>
<text x="174" y="117.7">J9</text>
<text x="32.4" y="125.1">Screw_Terminal_01x08</text>
<text x="158.5" y="120.2">GND</text>
<text x="174" y="120.2">Screw_Terminal_01x02</text>
<text x="42" y="127.6">J4</text>
<text x="80.6" y="127.9">OE</text>
<text x="90.2" y="127.9">+3.3V</text>
<text x="235.2" y="131.7">D1</text>
<text x="69.1" y="132.9">B1</text>
<text x="80.8" y="132.9">A1</text>
<text x="234.7" y="134.2">LED</text>
<text x="245.1" y="135.5">504R</text>
<text x="246.3" y="132.9">R1</text>
<text x="69.1" y="143.1">B3</text>
<text x="69.1" y="138">B2</text>
<text x="80.8" y="138">A2</text>
<text x="80.8" y="143.1">A3</text>
<text x="104.6" y="140.6">+5V</text>
<text x="116.4" y="140.6">+3.3V</text>
<text x="147.3" y="140.6">H1</text>
<text x="147.3" y="143.1">MountingHole</text>
<text x="235.2" y="143.1">D2</text>
<text x="260.4" y="139.3">GND</text>
<text x="69.1" y="148.2">B4</text>
<text x="80.8" y="148.2">A4</text>
<text x="110.5" y="148.2">C23</text>
<text x="123.2" y="148.2">C24</text>
<text x="147.3" y="146.9">H2</text>
<text x="147.3" y="149.5">MountingHole</text>
<text x="234.7" y="145.6">LED</text>
<text x="245.1" y="146.9">504R</text>
<text x="246.3" y="144.4">R2</text>
<text x="19.7" y="155.3">Screw_Terminal_01x08</text>
<text x="69.1" y="153.3">B5</text>
<text x="80.8" y="153.3">A5</text>
<text x="110.5" y="150.7">0.1uF</text>
<text x="123.2" y="150.7">0.1uF</text>
<text x="147.3" y="153.3">H3</text>
<text x="147.3" y="155.8">MountingHole</text>
<text x="260.4" y="150.7">GND</text>
<text x="28.7" y="157.8">J13</text>
<text x="48.8" y="158.3">GND</text>
<text x="69.1" y="158.3">B6</text>
<text x="80.8" y="158.3">A6</text>
<text x="104.6" y="158.3">GND</text>
<text x="117.3" y="158.3">GND</text>
<text x="147.3" y="159.6">H4</text>
<text x="69.1" y="163.4">B7</text>
<text x="80.8" y="163.4">A7</text>
<text x="147.3" y="162.2">MountingHole</text>
<text x="69.1" y="168.5">B8</text>
<text x="77.1" y="172.2" transform="rotate(-90 77.1 172.2)">GND</text>
<text x="80.8" y="168.5">A8</text>
<text x="69.6" y="175.4">U2</text>
<text x="78.4" y="176.9">TXB0108PW</text>
<text x="74.2" y="181.2">GND</text>
<text x="36.1" y="188.8">GND</text>
</g>
<g font-size="1.8" fill="#a90000">
<text x="48" y="26.1" transform="rotate(-90 48 26.1)">2</text>
<text x="58.2" y="26.1" transform="rotate(-90 58.2 26.1)">1</text>
<text x="33.6" y="34">8</text>
<text x="71.1" y="34">27</text>
<text x="112.8" y="31.2" transform="rotate(-90 112.8 31.2)">1</text>
<text x="117.9" y="31.2" transform="rotate(-90 117.9 31.2)">8</text>
<text x="33" y="36.6">10</text>
<text x="33" y="41.7">36</text>
<text x="71.1" y="36.6">28</text>
<text x="71.7" y="41.7">3</text>
<text x="103.4" y="39.1">3</text>
<text x="126.3" y="39.1">6</text>
<text x="162.3" y="41.3" transform="rotate(-90 162.3 41.3)">8</text>
<text x="164.8" y="41.3" transform="rotate(-90 164.8 41.3)">7</text>
<text x="167.4" y="41.3" transform="rotate(-90 167.4 41.3)">6</text>
<text x="169.9" y="41.3" transform="rotate(-90 169.9 41.3)">5</text>
<text x="172.5" y="41.3" transform="rotate(-90 172.5 41.3)">4</text>
<text x="175" y="41.3" transform="rotate(-90 175 41.3)">3</text>
<text x="177.5" y="41.3" transform="rotate(-90 177.5 41.3)">2</text>
<text x="180.1" y="41.3" transform="rotate(-90 180.1 41.3)">1</text>
<text x="33" y="44.2">11</text>
<text x="33" y="46.7">12</text>
<text x="71.7" y="44.2">5</text>
<text x="103.4" y="44.2">2</text>
<text x="126.3" y="44.2">7</text>
<text x="33" y="51.8">35</text>
<text x="71.1" y="51.8">29</text>
<text x="71.7" y="49.3">7</text>
<text x="126.3" y="49.3">5</text>
<text x="182.8" y="49.3">SH</text>
<text x="33" y="54.4">38</text>
<text x="33" y="56.9">40</text>
<text x="71.1" y="59.4">26</text>
<text x="71.1" y="54.4">31</text>
<text x="115.3" y="54" transform="rotate(-90 115.3 54)">4</text>
<text x="33" y="62">15</text>
<text x="33" y="64.5">16</text>
<text x="71.1" y="64.5">21</text>
<text x="71.1" y="62">24</text>
<text x="33" y="67.1">18</text>
<text x="33" y="69.6">22</text>
<text x="71.1" y="67.1">19</text>
<text x="71.1" y="69.6">23</text>
<text x="33" y="74.7">13</text>
<text x="33" y="72.1">37</text>
<text x="71.1" y="74.7">32</text>
<text x="71.1" y="77.2">33</text>
<text x="162.3" y="75.6" transform="rotate(-90 162.3 75.6)">8</text>
<text x="164.8" y="75.6" transform="rotate(-90 164.8 75.6)">7</text>
<text x="167.4" y="75.6" transform="rotate(-90 167.4 75.6)">6</text>
<text x="169.9" y="75.6" transform="rotate(-90 169.9 75.6)">5</text>
<text x="172.5" y="75.6" transform="rotate(-90 172.5 75.6)">4</text>
<text x="175" y="75.6" transform="rotate(-90 175 75.6)">3</text>
<text x="177.5" y="75.6" transform="rotate(-90 177.5 75.6)">2</text>
<text x="180.1" y="75.6" transform="rotate(-90 180.1 75.6)">1</text>
<text x="53.1" y="89.6" transform="rotate(-90 53.1 89.6)">6</text>
<text x="167.6" y="109">1</text>
<text x="167.6" y="111.5">2</text>
<text x="167.6" y="116.6">1</text>
<text x="167.6" y="119.1">2</text>
<text x="73.4" y="123.2" transform="rotate(-90 73.4 123.2)">19</text>
<text x="78.5" y="122.6" transform="rotate(-90 78.5 122.6)">2</text>
<text x="45.6" y="131.8">1</text>
<text x="66" y="131.8">20</text>
<text x="83.8" y="126.7">10</text>
<text x="84.4" y="131.8">1</text>
<text x="45.6" y="134.4">2</text>
<text x="45.6" y="136.9">3</text>
<text x="66" y="136.9">18</text>
<text x="84.4" y="136.9">3</text>
<text x="45.6" y="139.4">4</text>
<text x="45.6" y="142">5</text>
<text x="66" y="142">17</text>
<text x="84.4" y="142">4</text>
<text x="45.6" y="144.5">6</text>
<text x="45.6" y="147.1">7</text>
<text x="45.6" y="149.6">8</text>
<text x="66" y="147.1">16</text>
<text x="84.4" y="147.1">5</text>
<text x="66" y="152.1">15</text>
<text x="84.4" y="152.1">6</text>
<text x="66" y="157.2">14</text>
<text x="84.4" y="157.2">7</text>
<text x="32.9" y="162.3">1</text>
<text x="32.9" y="164.8">2</text>
<text x="32.9" y="167.4">3</text>
<text x="66" y="167.4">12</text>
<text x="66" y="162.3">13</text>
<text x="84.4" y="162.3">8</text>
<text x="84.4" y="167.4">9</text>
<text x="32.9" y="169.9">4</text>
<text x="32.9" y="172.5">5</text>
<text x="32.9" y="175">6</text>
<text x="32.9" y="177.5">7</text>
<text x="32.9" y="180.1">8</text>
</g>
<g font-size="1.8" fill="#725600">
<text x="223.5" y="36.6">File:</text>
<text x="228.7" y="36.6">psu.kicad_sch</text>
<text x="223.5" y="83.6">File:</text>
<text x="228.7" y="83.6">diff_i2c.kicad_sch</text>
<text x="223.5" y="114.1">File:</text>
<text x="228.7" y="114.1">current_sensing.kicad_sch</text>
</g>
<g font-size="1.8" fill="#0000c2">
<text x="195.4" y="53.7">LEFT HAND</text>
<text x="192.2" y="55.7">DIFFERENTIAL I2C</text>
<text x="194" y="57.8">CONNECTIONS</text>
<text x="192.2" y="71">DIFFERENTIAL I2C</text>
<text x="194.8" y="68.9">RIGHT HAND</text>
<text x="194" y="73">CONNECTIONS</text>
</g>
</svg>
